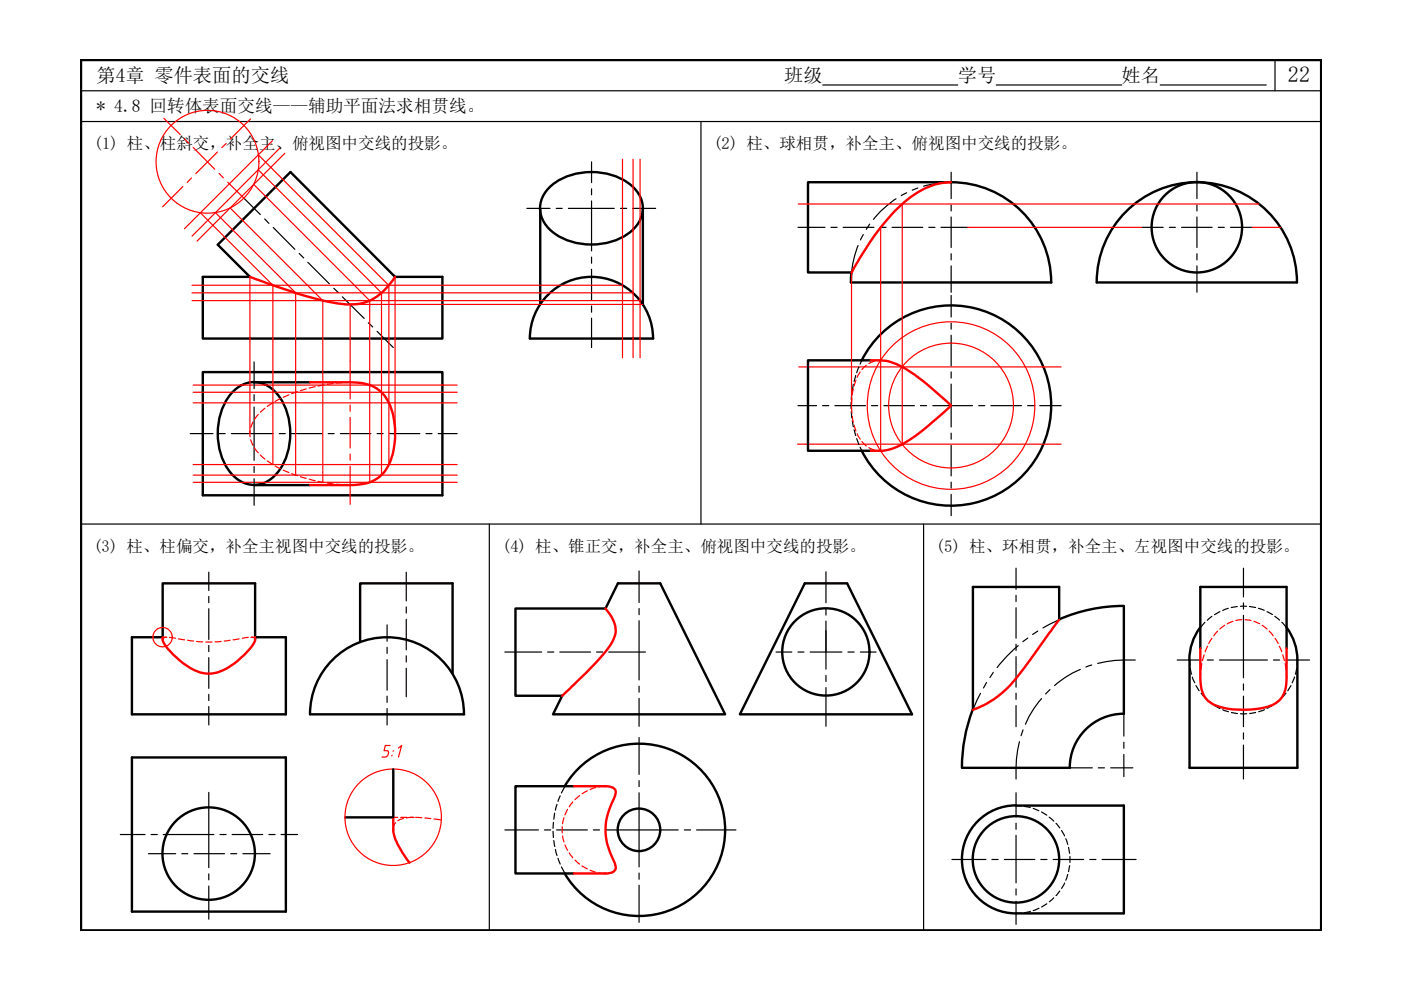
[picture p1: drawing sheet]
<svg xmlns="http://www.w3.org/2000/svg" width="297mm" height="210mm" viewBox="0 0 297 210" stroke-linecap="round" stroke-linejoin="round" font-family="sans-serif">
<!-- layer: 0 -->
<path d="M17.2 12.7h262.9v184.6h-262.9z" fill="none" stroke="#000" stroke-width=".51"/>
<path d="M17.2 19.2h262.9M174.4 18h28.7M211.2 18h26.6M246 18h22.5M270.3 12.7v6.5M17.2 25.8h262.9M148.6 25.8v85.3M201.7 59.9h21.2M125.4 71.8h13.1M17.2 111.1h262.9M103.7 111.1v86.2M195.8 111.1v86.2" fill="none" stroke="#000" stroke-width=".25"/>
<g fill="none" stroke="#000" stroke-width=".51">
<path d="M116.5 39.8a13.8 13.8 0 0 1 17.8 0 6 6 0 0 1-.8 9.5 14.2 14.2 0 0 1-16.3 0 6 6 0 0 1-.7-9.5zM201.6 38.6a21.2 21.2 0 0 1 21.3 21.3M201.7 38.6h-30.4v19.2h9.2l-.1 2.1M46.2 51.9l15.4-15.4 22.2 22.2h10v13.1h-50.8v-13.1h10zM114.5 44.2v20.3M136.3 44.2v20.3M180.4 59.9h42.5M232.5 59.9h42.5M232.5 59.9a21.2 21.2 0 0 1 21.3-21.3 21.2 21.2 0 0 1 21.2 21.3M43 78.9h50.8v26.1h-50.8zM138.5 71.8a13.1 13.1 0 0 0-13.1-13.1 13.1 13.1 0 0 0-13.1 13.1h26.2M182.7 76.4a21.2 21.2 0 0 1 32.3-6.9 21.2 21.2 0 0 1 0 33 21.2 21.2 0 0 1-32.3-6.9"/>
<path d="M184.6 76.4h-13.3v19.2h13.3M49.5 83a6 6 0 0 1 9.5 .8 14.2 14.2 0 0 1 0 16.3 6.1 6.1 0 0 1-10.2 0 14.2 14.2 0 0 1 0-16.3zM53.9 81.1h11.8M53.9 102.9h11.8M34.5 123.7h19.6v11.4h6.5v16.4h-32.6v-16.4h6.5zM76.4 136.1v-12.4h19.6v19.1M109.3 129h19.1l2.6-5.3h9l13.7 27.8h-36.5l2-4h-9.9zM170.6 123.7h9l13.8 27.8h-36.5zM224.5 131.3a34.3 34.3 0 0 1 13.8-2.8v22.9M224.6 131.4v-7h-18.3v26.1M254.5 133a11.5 11.5 0 0 0-2.3 6.9M254.5 137.5v-13.1h18.3v13.1"/>
<path d="M272.8 133a11.5 11.5 0 0 1 2.3 6.9v22.9h-22.9v-22.9M98.4 151.4a16.3 16.3 0 0 0-16.4-16.3 16.3 16.3 0 0 0-16.3 16.3l32.7 .1M206.2 150.5a34.3 34.3 0 0 0-2.3 12.3M238.3 151.3a11.5 11.5 0 0 0-11.5 11.5M28 160.6h32.6v32.7h-32.6zM83.4 163.1v10.2h-10.2M119.7 166.7a18.3 18.3 0 0 1 27.6-4.7 18.3 18.3 0 0 1 0 27.9 18.3 18.3 0 0 1-27.6-4.7M121.7 166.7h-12.4v18.5h12.4M204 162.8h22.9M207.3 174.1a11.4 11.4 0 0 1 8.1-3.3h22.9v22.9h-22.9a11.4 11.4 0 0 1-10.6-7.1 11.4 11.4 0 0 1 2.5-12.5z"/>
<circle cx="253.8" cy="48.2" r="9.6"/>
<circle cx="175.1" cy="138.2" r="9.3"/>
<circle cx="135.5" cy="175.9" r="4.5"/>
<circle cx="44.2" cy="181" r="9.8"/>
<circle cx="215.4" cy="182.2" r="9.2"/>
</g>
<g fill="none" stroke="#000" stroke-width=".25">
<path d="M125.4 34.3v4.4M201.7 36.5v5.6M253.8 36.5v5.6M51.8 42.1l3.4 3.4M56.1 46.4l.9 1M57.9 48.2l4.6 4.7M63.4 53.7l1 1M65.3 55.6l4.5 4.6M111.7 44.2h4.9M117.9 44.2h1.3M120.5 44.2h9.7M125.4 42.6v10.6"/>
<path d="M125.4 40v1.3M125.4 54.5v1.3M125.4 57.1v6.5M131.6 44.2h1.3M134.1 44.2h4.9M169.2 48.2h5.7M176.2 48.2h1.3M178.8 48.2h6.5M186.5 48.2h1.4M189.1 48.2h6.6M196.9 48.2h1.3M199.5 48.2h5.7"/>
<path d="M201.7 43.4v1.3M201.7 46v6.5M201.7 53.8v1.3M201.7 56.4v5.6M242.1 48.2h4.5M247.9 48.2h1.3M250.5 48.2h6.5M253.8 43.4v1.3M253.8 46v6.5M253.8 53.8v1.3M253.8 56.4v5.6M258.3 48.2h1.3"/>
<path d="M260.9 48.2h4.6M53.9 76.7v5.7M70.8 61.1l.9 .9M72.6 62.9l4.6 4.6M78.1 68.4l.9 .9M80 70.3l3.4 3.4M125.4 64.9v1.3M125.4 67.5v6.2M201.7 62.6v4.6M201.7 68.5v1.3M201.7 71.1v6.5M201.7 78.9v1.3"/>
<path d="M40.3 91.9h4.9M46.5 91.9h1.2M49.1 91.9h8.8M53.9 86.3v11.3M53.9 83.7v1.3M53.9 98.9v1.3M59.2 91.9h1.3M61.8 91.9h6.5M69.6 91.9h1.3M72.2 91.9h6.4M80 91.9h1.2M82.5 91.9h6.5"/>
<path d="M90.3 91.9h1.3M92.9 91.9h4M169.2 86h3.9M174.4 86h1.3M177 86h6.5M184.8 86h1.3M187.4 86h6.5M195.1 86h1.4M197.8 86h8.4M201.7 81.4v9.1M201.7 91.8v1.3M201.7 94.4v6.5"/>
<path d="M207.5 86h1.3M210.1 86h6.5M217.9 86h1.2M220.5 86h4.5M53.9 101.5v5.6M201.7 102.2v1.3M201.7 104.8v4.5M44.3 121.3v3.9M44.3 126.5v1.3M44.3 129.1v6.5M44.3 136.8v1.4M44.3 139.4v6.6"/>
<path d="M82.1 132.5v3.5M82.1 137.2v1.3M82.1 139.9v6.4M86.1 121.3v6.1M86.1 128.7v1.3M86.1 131.3v6.5M86.1 139.1v1.3M107 138.2h7.8M116.1 138.2h1.3M118.7 138.2h6.5M126.5 138.2h1.3M129.1 138.2h7.7"/>
<path d="M135.5 131.6v12.6M135.5 121.1v6.6M135.5 129v1.3M164.5 138.2h3.4M169.2 138.2h1.3M171.8 138.2h6.7M175.1 121.2v6.6M175.1 129.1v1.3M175.1 131.7v10.2M179.8 138.2h1.3M182.4 138.2h3.3M215.4 120.5v4.5"/>
<path d="M215.4 126.2v1.3M215.4 128.8v6.5M215.4 136.6v1.3M215.4 139.2v6.5M240.7 139.9a26.6 26.6 0 0 0-8 .8M249.6 139.9h5.1M256 139.9h1.2M258.6 139.9h10.1M263.6 130.5v13.2M263.6 120.5v6.1M263.6 127.8v1.3M270 139.9h1.3"/>
<path d="M272.6 139.9h5.1M44.3 147.2v1.3M44.3 149.8v3.9M82.1 147.6v1.3M82.1 150.2v3.5M86.1 141.7v6M135.5 145.5v1.3M135.5 148.1v5.9M135.5 156.4v7.8M175.1 143.2v1.3M175.1 145.8v8.2M215.4 147v1.3"/>
<path d="M215.4 149.6v4.5M216.1 157.3a26.5 26.5 0 0 0-.7 7.9M216.9 154.8l-.4 1.2M220.8 148.1a19.5 19.5 0 0 0-3.4 5.5M222.6 146.2l-.9 .9M229.1 141.9a19.5 19.5 0 0 0-5.5 3.5M231.5 141l-1.3 .4M238.3 151.4v4.7M238.3 157.4v1.3M238.3 160v4.7M263.6 145v1.3M263.6 147.6v6.5"/>
<path d="M263.6 155.4v1.3M263.6 158v7.2M25.5 176.9h5.3M32 176.9h1.3M34.6 176.9h10.7M44.3 168v16M46.6 176.9h1.3M49.2 176.9h6.5M57 176.9h1.3M59.6 176.9h3.5M107 176h7.2M115.4 176h1.3"/>
<path d="M118 176h6.5M125.8 176h1.3M128.4 176h15.4M135.5 168.1v15.7M135.5 165.5v1.3M145.1 176h1.3M147.7 176h8.3M215.4 177.1v10.1M215.4 168.1v5.1M215.4 174.5v1.3M226.9 162.8h4.7M232.9 162.8h1.3"/>
<path d="M235.5 162.8h4.7M31.5 181h5.7M38.6 181h1.2M41.1 181h6.5M44.3 185.3v1.2M44.3 187.9v7M48.9 181h1.3M51.5 181h5.8M135.5 185.1v1.3M135.5 187.7v7.9M201.8 182.2h7.2M210.3 182.2h1.3"/>
<path d="M212.9 182.2h6.5M215.4 188.5v1.3M215.4 191.1v4.9M220.7 182.2h1.3M223.3 182.2h6.5M231 182.2h1.4M233.7 182.2h7.2"/>
</g>
<g fill="none" stroke="#f00" stroke-width=".25">
<path d="M34.7 25.1l3.5 3.4M38.8 39.6l-4.3 4.2M39.1 29.4l.9 1M40.6 37.7l-.9 1M41 31.3l4.5 4.6M46.1 32.2l-4.6 4.6M46.5 36.8l.9 .9M47.9 30.4l-.9 .9M48.3 38.6l3.5 3.5M53.1 25.2l-4.3 4.3M53.8 39.1l24.6 24.6v38.6M54.8 36l26.1 26.1v38.6"/>
<path d="M54.8 32.8l27.6 27.7M57.8 29.8l-18.7 18.7M59.3 31.4l-18.6 18.7M60.4 32.5l-18.6 18.6M132 33.8v42M134.2 33.8v42M135.7 33.8v42M42.5 45.1l15.4 15.4v38M45.7 45.1l17 17v38.6M48.8 44.1l19.6 19.6v38.6M53 58.7v33.2M83.8 58.7v33.2"/>
<path d="M169.2 43.3h97.8M180.5 57.8v28.2M186.7 48.2v47.4l-.7-.1M191.3 43.3v50.9M205.2 48.2h36.9M265.5 48.2h6M40.7 63.7h95M40.7 62.1h93.5M40.7 60.5h91.3M82.5 60.5v38M136.3 64.5h-62.1v20.1M169.4 77.8h55.6"/>
<path d="M182.4 78.9l-.7 1.1M183.7 77.5l-1 .8M185.4 76.6l-1.2 .5M186.7 76.4l-.7 .1M41 98.5h55.9M41 85.4h55.9M41 83.2h55.9M41 81.6h55.9M53 91.3v1.3M53.2 93.2l.4 1.2M53.6 89.5l-.4 1.2M54 95l.8 1"/>
<path d="M54.8 87.9l-.8 1M55.2 96.5l1 .9M56.2 86.6l-1 .8M56.7 97.7l1.1 .8M57.8 85.5l-1.1 .7M58.3 98.8l1.2 .6M59.5 84.5l-1.2 .6M60.1 99.7l1.1 .5M61.2 83.7l-1.1 .5M63.1 83l-1.3 .5M64.9 82.5l-1.2 .3M66.8 82l-1.2 .3"/>
<path d="M68.7 81.6l-1.3 .3M70.6 81.3l-1.2 .2M72.6 81.1l-1.3 .1M74.2 81.1h-1M74.2 85.9v1.3M74.2 88.5v6.5M74.2 96.3v1.3M74.2 98.9v8M169.1 94.2h55.9M180.5 86.3l.1 1.3M180.6 84.4l-.1 1.3M180.7 88.3l.2 1.2"/>
<path d="M180.9 82.5l-.2 1.2M181.1 90.2l.4 1.2M181.5 80.6l-.4 1.2M181.7 92l.7 1.1M182.7 93.6l1 1M184.2 94.9l1.2 .5M41 100.7h55.9M41 102.3h55.9M61.8 100.4l1.3 .5M63.7 101.1l1.2 .3M65.6 101.6l1.2 .3M67.4 102.1l1.3 .2"/>
<path d="M69.4 102.4l1.2 .2M71.3 102.7l1.3 .1M73.2 102.8l1 .1M34.5 135.1h.9M35.3 135.1h-.1a.55 .55 0 0 0-.7 .5M35.9 135.2l1.3 .1M37.8 135.5l1.3 .2M39.8 135.7l1.2 .2M41.7 136l1.3 .1M43.6 136.1h1.3M46.9 136l-1.3 .1M48.8 135.7l-1.3 .2"/>
<path d="M50.7 135.5l-1.3 .2M52.6 135.2l-1.2 .1M53.2 135.1h.9M53.3 135.1h.1a.55 .55 0 0 1 .7 .5M255.3 138.8l-.3 1.3M256 137l-.5 1.2M256.9 135.3l-.6 1.1M258.2 133.8l-.9 1M259.7 132.6l-1.1 .8M261.4 131.7l-1.2 .6M263.3 131.4l-1.3 .2M264 131.4l1.2 .2"/>
<path d="M265.9 131.7l1.2 .5M267.6 132.6l1 .8M269.1 133.8l.8 1M270.3 135.3l.7 1.1M271.3 137l.5 1.2M272 138.8l.3 1.3M254.5 142.6v1.2M254.8 140.7l-.2 1.3M272.5 140.7l.2 1.3M272.7 142.6l.1 1.2M83.4 173.3h.9M83.9 174.4a1.71 1.71 0 0 0-.5 1.5"/>
<path d="M84.9 173.3h1.4M85.5 173.6l-1.1 .4M86.9 173.3h.9M87.5 173.3l-1.3 .1M88.1 173.3l1.3 .1M90.1 173.4l1.2 .2M92 173.6l1.6 .2M119.2 175.3v1.3M119.3 177.2l.3 1.3M119.6 173.4l-.3 1.3M119.8 179.1l.5 1.2M120.3 171.6l-.5 1.2"/>
<path d="M121.4 170l-.7 1.1M122.9 168.7l-1 .9M124.5 167.7l-1.1 .6M126.3 167l-1.2 .4M128.3 166.7l-1.4 .1M120.7 180.8l.7 1.1M121.9 182.4l1 .8M123.4 183.6l1.1 .6M125.1 184.5l1.2 .4M126.9 185.1l1.4 .1"/>
<circle cx="44" cy="34.3" r="10.9"/>
<circle cx="201.6" cy="86" r="17.8"/>
<circle cx="201.6" cy="86" r="13.2"/>
<circle cx="34.5" cy="135.1" r="2.05"/>
<circle cx="83.4" cy="173.3" r="10.2"/>
</g>
<g fill="none" stroke="#000" stroke-width=".25">
<path d="M181.4 79.6l-.3 1.3M182.1 77.8l-.5 1.2M182.7 76.4l-.3 .8M180.5 85.3v1.3M180.5 87.3l.1 1.3M180.6 83.4l-.1 1.3M180.7 89.2l.2 1.3M180.9 81.5l-.2 1.3M181.1 91.1l.3 1.3M181.6 93l.5 1.2M182.4 94.8l.3 .8M252.2 139.9l.1 1.1"/>
<path d="M255.5 131.9l-1 1.2M256.9 130.7l-.9 .8M258.6 129.7l-1.1 .6M260.4 129l-1.2 .4M262.3 128.6l-1.2 .2M263 128.6h1.3M264.9 128.6l1.3 .2M266.8 129l1.2 .4M268.6 129.7l1.2 .6M270.3 130.7l1 .8M271.8 131.9l1 1.2M275.1 139.9l-.1 1.1"/>
<path d="M252.3 141.7l.3 1.2M252.8 143.6l.5 1.2M253.6 145.4l.6 1.1M254.7 147l.8 .9M256 148.4l1 .8M257.5 149.6l1.1 .6M259.2 150.5l1.3 .4M261.1 151.1l1.3 .2M263 151.3h1.3M266.2 151.1l-1.2 .2M268.1 150.5l-1.2 .4M269.8 149.5l-1.2 .7"/>
<path d="M271.3 148.4l-1 .8M272.7 147l-.9 .9M273.7 145.4l-.7 1.1M274.5 143.5l-.5 1.3M274.9 141.7l-.3 1.2M117.2 176.3l.1 1.3M117.3 174.4l-.1 1.2M117.4 178.2l.2 1.3M117.6 172.4l-.2 1.3M118.1 170.5l-.3 1.3M118.8 168.7l-.5 1.2M119.8 166.7l-.8 1.4"/>
<path d="M215.4 170.8l1.1 .1M217.2 171l1.2 .2M219.1 171.4l1.1 .5M220.8 172.2l1.1 .6M222.4 173.3l1 .8M223.9 174.6l.8 .9M225.1 176.1l.6 1.1M226 177.8l.4 1.3M226.6 179.6l.2 1.3M117.8 180.1l.3 1.3M118.3 182l.5 1.2M119 183.8l.8 1.4"/>
<path d="M216.5 193.6l-1.1 .1M218.5 193.2l-1.3 .3M220.3 192.6l-1.2 .5M221.9 191.6l-1.1 .7M223.4 190.4l-.9 .8M224.7 188.9l-.8 1M225.7 187.2l-.6 1.2M226.4 185.4l-.4 1.2M226.8 183.5l-.2 1.3M226.9 181.6v1.3"/>
</g>
<g fill="none" stroke="#000" stroke-width=".25">
<path d="M194.6 39.9l-1.2 .4M201.7 38.6a22.1 22.1 0 0 0-5.9 .9M181.9 52.1a20.8 20.8 0 0 0-1.4 5.7M183 49.7l-.6 1.2M184.4 47.5l-.7 1.1M190 42.1a21.8 21.8 0 0 0-4.8 4.4M192.2 40.9l-1.1 .6M215.9 136.9a29.2 29.2 0 0 0-4.5 4.6M217.9 135.3l-1 .7M220 133.8l-1.1 .7M224.6 131.4l-3.5 1.7M207.9 147l-1.6 3.5"/>
<path d="M209.2 144.7l-.7 1.2M210.6 142.6l-.7 1.1"/>
</g>
<path d="M201.7 38.6a15.6 15.6 0 0 0-10.4 4.6 59.5 59.5 0 0 0-10.6 14.3l-.2 .3M53 58.7l3.8 1.4a72.5 72.5 0 0 0 16.6 4.4 11.1 11.1 0 0 0 10.2-5.6l.2-.2M184.6 76.4h2.1a11.2 11.2 0 0 1 6.2 2.4 65.7 65.7 0 0 1 8.8 7.2 50.1 50.1 0 0 1-11.5 8.7l-2.7 .8-2.9 .1M65.7 81.1h8.5a8.4 8.4 0 0 1 7.1 2.5 12 12 0 0 1 2.5 8.3 12 12 0 0 1-2.5 8.4 7.9 7.9 0 0 1-6 2.5l-9.6 .1M34.5 135.1a3.3 3.3 0 0 0 1.2 2.6 14.6 14.6 0 0 0 7.6 5 8.1 8.1 0 0 0 6.5-2.1 14.4 14.4 0 0 0 4.2-4.5l.1-1M128.4 129a8.2 8.2 0 0 1 2.1 5 9.3 9.3 0 0 1-2.8 4.9l-3.4 3.7-5.1 4.9M224.6 131.4l-3.4 4.6a81.8 81.8 0 0 1-7.9 10.1 22.1 22.1 0 0 1-6.9 4.4h-.1M254.5 137.5v6.3a5.9 5.9 0 0 0 1.6 4.8 11.1 11.1 0 0 0 7.1 1.9 13.3 13.3 0 0 0 7.4-1.5 5.7 5.7 0 0 0 2.2-5.2v-6.3M83.4 173.3v2.6a13.2 13.2 0 0 0 3 6.5l.4 .5M121.7 166.7h6.6a1.94 1.94 0 0 1 2.2 1.1l-.1 .9a15 15 0 0 0-1.8 9.5l.7 2.3 .8 1.9a1.9 1.9 0 0 1 .2 2.2l-.6 .4-.9 .2h-7.1" fill="none" stroke="#f00" stroke-width=".51"/>
<text font-size="5.3" fill="#f00" x="80.1" y="161.6">5:1</text>
<text font-size="4.7" x="273.1" y="17.4">22</text>
<g font-size="4.1">
<text x="20.5" y="17.4">第4章 零件表面的交线</text>
<text x="166.3" y="17.4">班级</text>
<text x="203.1" y="17.4">学号</text>
<text x="237.8" y="17.4">姓名</text>
</g>
<text font-size="3.7" x="20.5" y="23.7">* 4.8 回转体表面交线——辅助平面法求相贯线。</text>
<g font-size="3.5">
<text x="19.9" y="31.7">(1) 柱、柱斜交，补全主、俯视图中交线的投影。</text>
<text x="151.2" y="31.7">(2) 柱、球相贯，补全主、俯视图中交线的投影。</text>
<text x="19.8" y="117">(3) 柱、柱偏交，补全主视图中交线的投影。</text>
<text x="106.5" y="117">(4) 柱、锥正交，补全主、俯视图中交线的投影。</text>
<text x="198.4" y="117">(5) 柱、环相贯，补全主、左视图中交线的投影。</text>
</g>
</svg>
